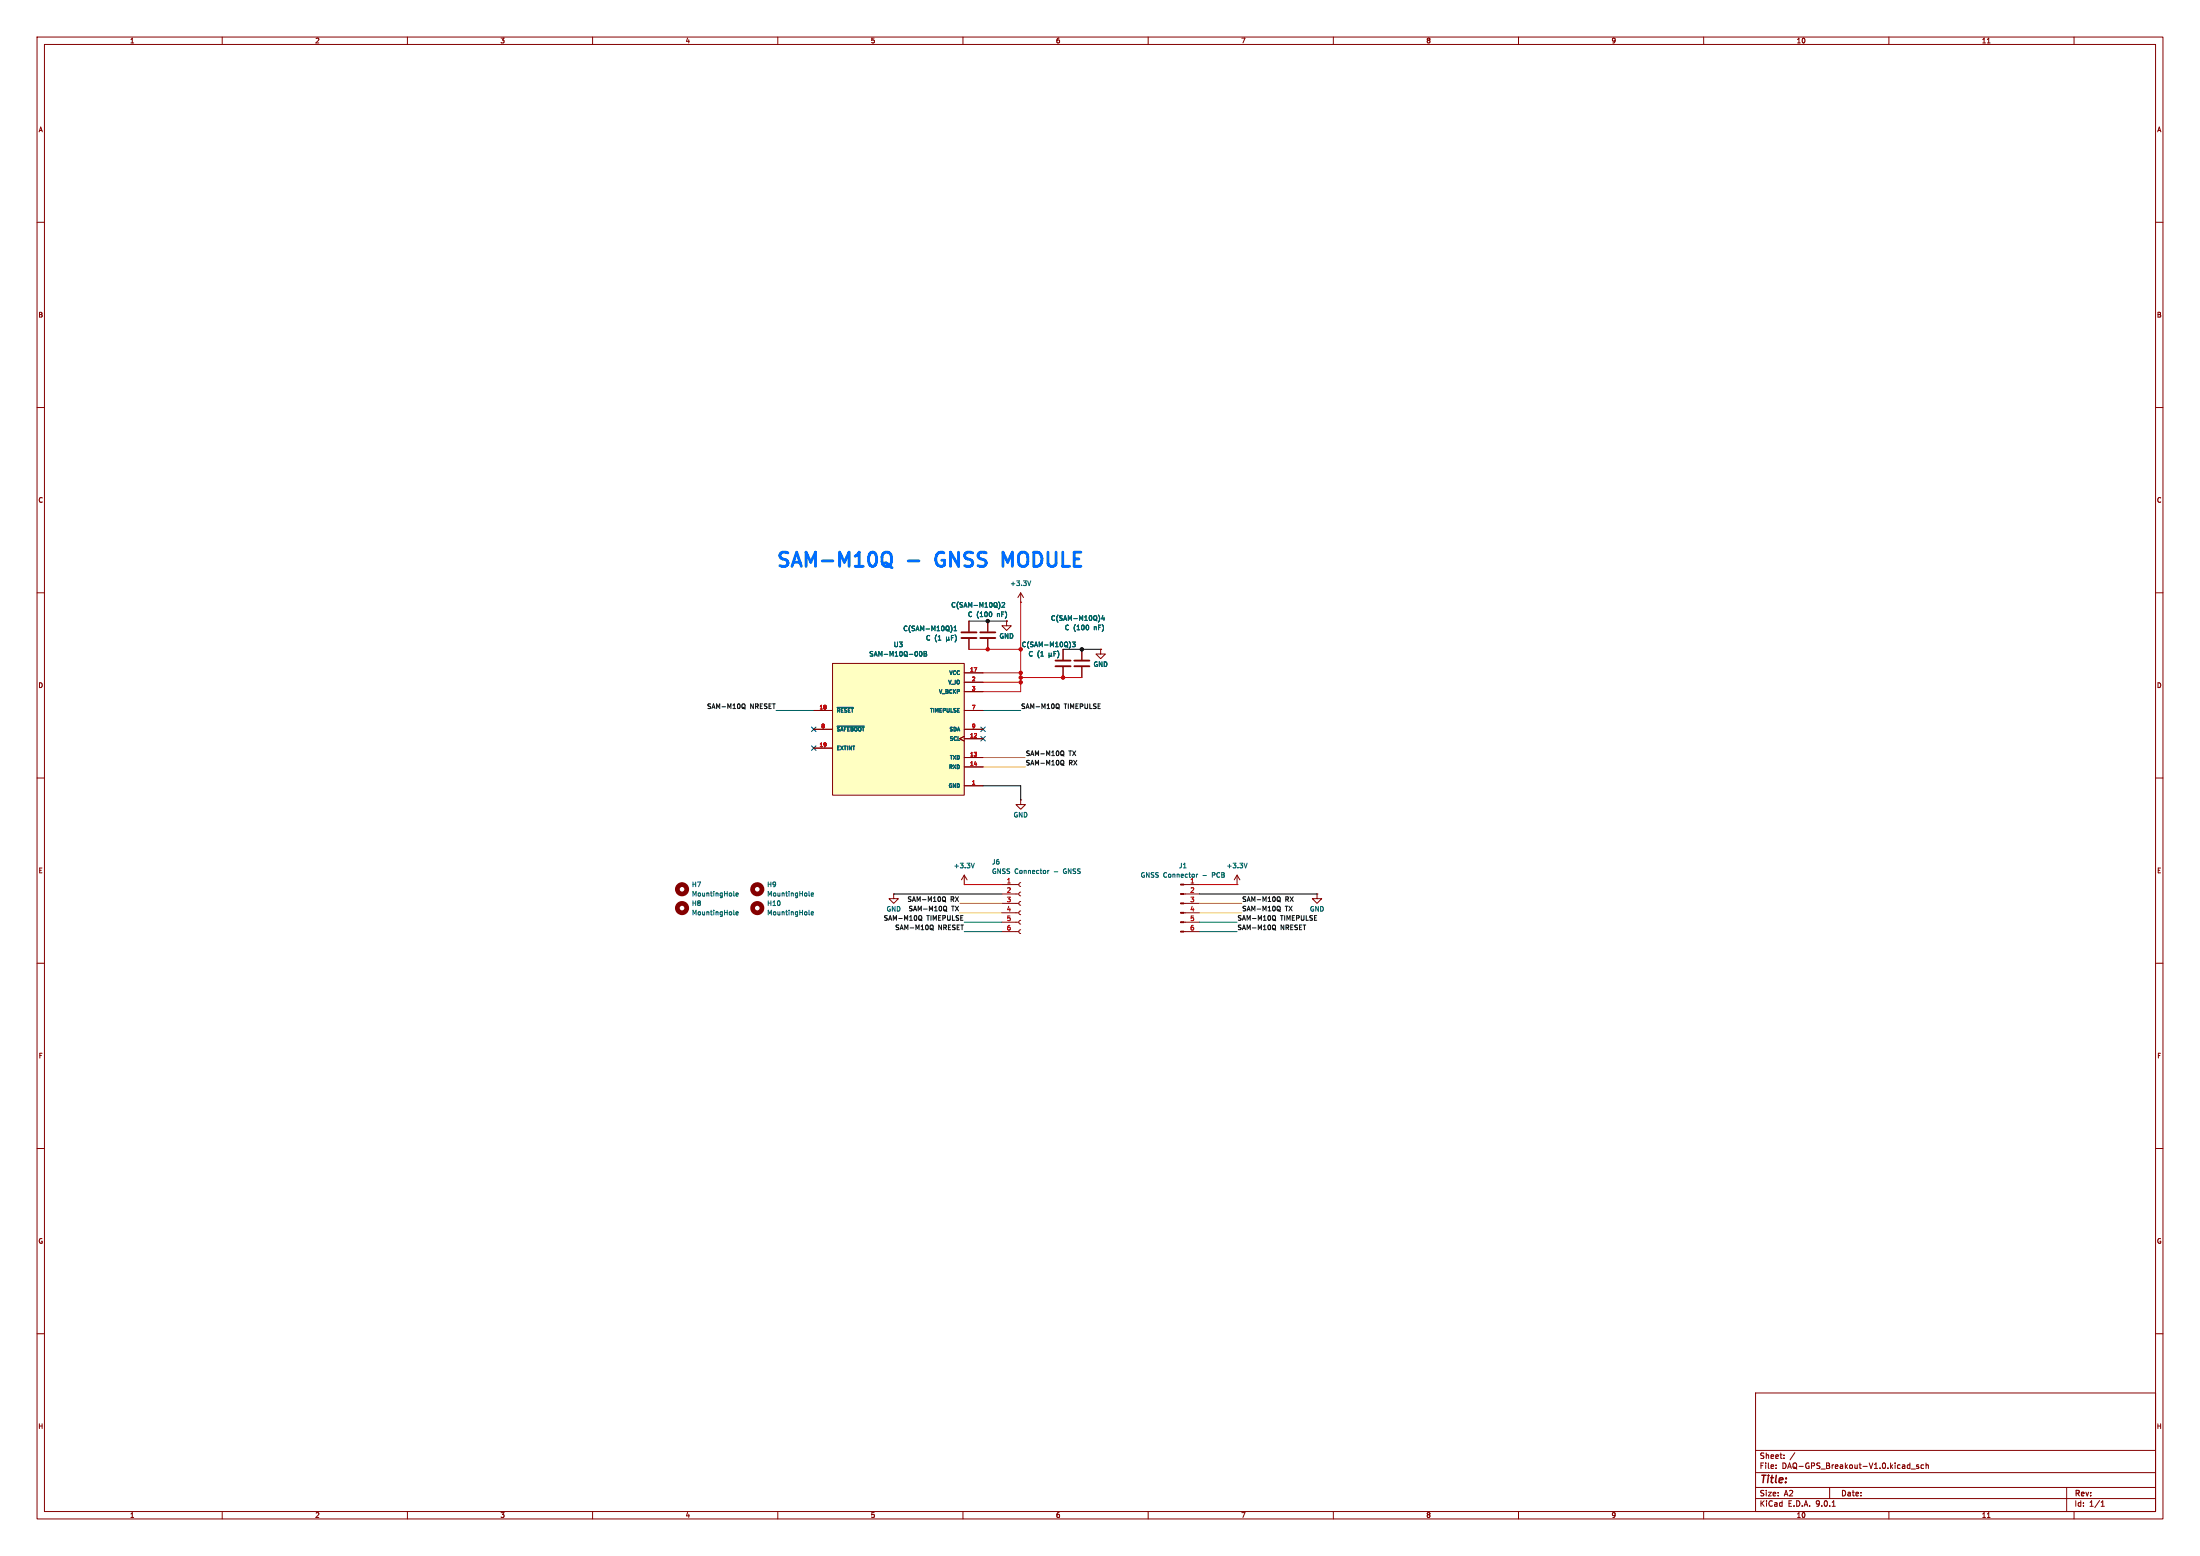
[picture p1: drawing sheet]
<svg xmlns="http://www.w3.org/2000/svg" width="594mm" height="420mm" viewBox="0 0 594 420" stroke-linecap="round" stroke-linejoin="round" font-family="sans-serif">
<g fill="none" stroke="#840000" stroke-width=".27">
<path d="M10 10h574v400h-574zM12 12h570v396h-570zM60 10v2M110 10v2M160 10v2M210 10v2M260 10v2M310 10v2M360 10v2M410 10v2M460 10v2M510 10v2"/>
<path d="M536.6 11.6h.7M560 10v2M10 60h2M582 60h2M10 110h2M582 110h2M10 160h2M261.6 167.6v2.8M261.6 172.5v2.8M266.7 167.6v2.8M266.7 172.5v2.8M275.6 162.6h.1"/>
<path d="M275.6 160l-.8 1.3M275.6 160l.8 1.3M275.6 160v2.6M582 160h2M10 210h2M582 210h2M10 260h2M582 260h2M10 310h2M582 310h2M10 360h2M474 376h108v32h-108z"/>
<path d="M582 360h2M474 397.5h108M474 391.5h108M479.5 396.2v.2M479.5 395.4v.2M481.7 393.5v.2M481.7 392.7v.2M484.6 392.1l-1.3 1.9M516 396.5h1.2M518 395.4h-.3l-.2 .2v.2l.5 .1v.4h-.5M519.4 395.4h-.4l-.3 .3 .1 .6h.6M520 395.5l.6-.1 .1 1"/>
<path d="M520 394.9v1.5M60 408v2M110 408v2M160 408v2M210 408v2M260 408v2M310 408v2M360 408v2M410 408v2M460 408v2M474 404.5h108M474 401.5h108"/>
<path d="M494 401.5v3M494.7 406.6h.8M510 408v2M536.6 409.6h.7M558 401.5v6.5M560 408v2M567.3 406.6h.9M567.3 405.5l.4-.4v1.5"/>
</g>
<path d="M259.6 170.7h4.1M259.6 172.2h4.1M264.7 170.7h4M264.7 172.2h4" fill="none" stroke="#840000" stroke-width=".51"/>
<g fill="none" stroke="#006464" stroke-width=".27">
<path d="M278.3 156.8l-.4 1.3M255.6 171.9v1.3M255.6 172.6l.1 .2 .5-.2M256.2 172.6l.1 .2M256.2 171.9v.7M256.7 168.8a1.46 1.46 0 0 1 0 1.9M256.9 172.1h.4M257.5 171.5h-.6v1.3M257.6 170.3h.7M257.6 169.3l.3-.3v1.3M257.9 171.3a1.46 1.46 0 0 1 0 2M267.7 165.4v.8"/>
<path d="M269.9 162.8v1.2M270.5 162.8l.5-.2 .3 .4-.8 .9h.8"/>
</g>
<path d="M224.8 179.1h35.5v35.5h-35.5z" fill="#ffffc2"/>
<g fill="none" stroke="#840000" stroke-width=".27">
<path d="M224.8 179.1h35.5v35.5h-35.5zM261.6 167.6v2.8M261.6 172.5v2.8M266.7 167.6v2.8M266.7 172.5v2.8M271.8 167.6v1.3h1.2l-1.2 1.3-1.3-1.3h1.3M287 175.3v2.8M292.1 175.3v2.8M297.2 175.3v1.2h1.2l-1.2 1.3-1.3-1.3h1.3M297.2 175.3h.1M219.7 191.8h5.1M219.7 196.9h5.1"/>
<path d="M260.3 198.8l-1.2 .6 1.2 .6M260.3 191.8h5.1M260.3 196.9h5.1M260.3 181.6h5.1M260.3 184.2h5.1M260.3 186.7h5.1M260.3 199.4h5.1M287 180.1v2.8M292.1 180.1v2.8M219.7 201.9h5.1M260.3 204.5h5.1M260.3 207h5.1"/>
<path d="M260.3 212.1h5.1M275.6 215.9v1.3h1.3l-1.3 1.2-1.3-1.2h1.3M275.6 215.9h.1M260.3 238.8h.1M260.3 236.2l-.7 1.3M260.3 236.2l.8 1.3M260.3 236.2v2.6M270.5 238.8h4.6M275.6 238.3l-.4 .1-.1 .4 .1 .3 .4 .2M319.6 238.8h4.2M334 238.8h.1M334 236.2l-.8 1.3"/>
<path d="M334 236.2l.8 1.3M334 236.2v2.6M241.3 241.3v1.3h1.3l-1.3 1.2-1.3-1.2h1.3M241.3 241.3h.1M270.5 241.3h4.6M270.5 243.8h4.6M270.5 246.4h4.6M270.5 248.9h4.6M270.5 251.5h4.6M275.6 240.8l-.4 .1-.1 .4 .1 .4 .4 .1M275.6 243.3l-.4 .2-.1 .3 .1 .4 .4 .1M275.6 245.9l-.4 .1-.1 .4 .1 .3 .4 .2"/>
<path d="M275.6 248.4l-.4 .2-.1 .3 .1 .4 .4 .1M275.6 251l-.4 .1-.1 .4 .1 .3 .4 .2M319.6 241.3h4.2M319.6 243.8h4.2M319.6 246.4h4.2M319.6 248.9h4.2M319.6 251.5h4.2M355.6 241.3v1.3h1.3l-1.3 1.2-1.3-1.2h1.3M355.6 241.3h.1"/>
</g>
<g fill="none" stroke="#006464" stroke-width=".27">
<path d="M248.3 176l.2-.2a.62 .62 0 0 1 .5 .7 .62 .62 0 0 1-.6 .5l-.2-.4zM249.5 175.8h.4l.3 .3-.3 .3 .3 .5-.2 .2h-.5zM249.5 176.4h.4M255.6 171.9v1.3M255.6 172.6l.1 .2 .5-.2M256.2 172.6l.1 .2M256.2 171.9v.7M256.7 168.8a1.46 1.46 0 0 1 0 1.9M256.9 172.1h.4M257.5 171.5h-.6v1.3M257.6 170.3h.7M257.6 169.3l.3-.3v1.3"/>
<path d="M257.9 171.3a1.46 1.46 0 0 1 0 2M267.7 165.4v.8M269.9 162.8v1.2M270.5 162.8l.5-.2 .3 .4-.8 .9h.8M283.2 176.9l.2 .2 .4-.2M283.2 176.3v1.2M283.8 176.9l.2 .2M283.8 176.3v.6M284.6 176.4h.4M285.2 175.8h-.6v1.3M285.6 175.7a1.47 1.47 0 0 1-.1 1.9M289 173.7v.8"/>
<path d="M289.5 173.3h.8l-.4 .5 .4 .1v.5h-.8M293.9 169v.8M296.9 166.6v.8M297.8 166.1l-.3 .9h.8M298.1 166.6v.9M226 190.9h4.4M226 196h7.4M263.1 233l-.5 1.3M282.9 234.9v.9M283.2 234.9l-.3 .3M323 236v.8M323.4 236l-.4 .2"/>
<path d="M336.7 233l-.4 1.3M198.1 241.7l.2 .2M198.1 246.8l.2 .2M198.7 246.5l.6-.1v-.2l-.4-.1-.2 .2 .1 .6h.5M198.7 241.5l.6-.2v-.2l-.4-.1-.2 .2 .1 .6h.5M218.4 246.8l.2 .2M218.4 241.7l.2 .2M219 246.5l.6-.1v-.2l-.4-.1-.2 .2 .1 .6h.5M219 241.5l.6-.2v-.2l-.4-.1-.2 .2 .1 .6h.5"/>
</g>
<g fill="none" stroke="#840000" stroke-width="1.3">
<circle cx="184.1" cy="240" r="1.27"/>
<circle cx="184.1" cy="245.1" r="1.27"/>
<circle cx="204.5" cy="240" r="1.27"/>
<circle cx="204.5" cy="245.1" r="1.27"/>
</g>
<path d="M285 178.3h4.1M285 179.8h4.1M290.1 178.3h4M290.1 179.8h4" fill="none" stroke="#840000" stroke-width=".51"/>
<g fill="#840000" stroke="#840000" stroke-width=".27">
<path d="M318.8 238.6h.8v.3h-.8z"/>
<path d="M318.8 241.2h.8v.2h-.8z"/>
<path d="M318.8 243.7h.8v.3h-.8z"/>
<path d="M318.8 246.3h.8v.2h-.8z"/>
<path d="M318.8 248.8h.8v.2h-.8z"/>
<path d="M318.8 251.3h.8v.3h-.8z"/>
</g>
<g fill="none" stroke="#0f0f0f" stroke-width=".27">
<path d="M200.5 190h.5l.2 .4-.1 .7-.6 .1M200.6 191l.6 .4M285.3 190h.5l.2 .4-.1 .7-.6 .1M285.4 191l.6 .4M286.6 202.7h.5l.1 .4v.7l-.6 .1M286.6 205.3h.5l.1 .4v.6l-.6 .1M286.6 203.7l.7 .4M286.6 206.2l.7 .4M248.2 247.2h.5l.2 .4-.1 .6-.6 .1M248.3 248.1l.6 .4M251.3 249.7h.5l.2 .4-.1 .7-.6 .1M251.4 250.6l.6 .5"/>
<path d="M254.6 242.1h.5l.2 .4-.1 .6-.6 .2M254.7 243l.7 .4M254.9 244.7h.5l.2 .3-.1 .7-.6 .1M255 245.6l.7 .4M343.7 247.2h.5l.2 .4-.1 .6-.6 .1M343.7 249.7h.5l.2 .4-.1 .7-.6 .1M343.8 248.1l.7 .4M343.8 250.6l.7 .5M345 242.1h.5l.2 .4-.1 .6-.6 .2M345 244.7h.5l.2 .3-.1 .7-.6 .1M345.1 243l.6 .4M345.1 245.6l.6 .4"/>
</g>
<path d="M261.6 167.6h10.2M287 175.3h10.2M265.4 212.1h10.2v3.8M241.3 241.3h29.2M323.8 241.3h31.8" fill="none" stroke="#000" stroke-width=".27"/>
<path d="M265.4 204.5h11.5M265.4 207h11.5M259.1 246.4h11.4M259.1 243.8h11.4M323.8 246.4h11.5M323.8 243.8h11.5" fill="none" stroke="#ffc200" stroke-width=".27"/>
<path d="M261.6 175.3h14M275.6 162.6v20.3h16.5M265.4 184.2h10.2v2.5h-10.2M265.4 181.6h10.2M260.3 238.8h10.2M323.8 238.8h10.2" fill="none" stroke="#ff000b" stroke-width=".27"/>
<path d="M209.5 191.8h10.2M265.4 191.8h10.2M260.3 248.9h10.2M260.3 251.5h10.2M323.8 248.9h10.2M323.8 251.5h10.2" fill="none" stroke="#009600" stroke-width=".27"/>
<path d="M275.6 182.9v1.3" fill="none" stroke="#ff0200" stroke-width=".27"/>
<path d="M219.1 196.2l1.2 1.3M220.3 196.2l-1.2 1.3M264.8 198.8l1.2 1.2M264.8 196.2l1.2 1.3M266 198.8l-1.2 1.2M266 196.2l-1.2 1.3M219.1 201.3l1.2 1.2M220.3 201.3l-1.2 1.2" fill="none" stroke="#000084" stroke-width=".27"/>
<path d="M238.7 149.2a1.27 1.27 0 0 1 1.3 0 1.27 1.27 0 0 1 .7 1.1v1.3a1.27 1.27 0 0 1-.7 1.1 1.27 1.27 0 0 1-1.3 0M238.9 151.9l.7 .2 1.3 1.1M245.2 151.4h2.9M270.8 149l1.3 2.8 1.2-2.8" fill="none" stroke="#006dff" stroke-width=".76"/>
<g fill="#000" stroke="#000" stroke-width=".27">
<circle cx="266.7" cy="167.6" r=".46"/>
<circle cx="292.1" cy="175.3" r=".46"/>
</g>
<g fill="#f00" stroke="#f00" stroke-width=".27">
<circle cx="275.6" cy="181.6" r=".46"/>
<circle cx="275.6" cy="184.2" r=".46"/>
</g>
<g fill="#ff0200" stroke="#ff0200" stroke-width=".27">
<circle cx="275.6" cy="182.9" r=".46"/>
<circle cx="275.6" cy="175.3" r=".46"/>
<circle cx="287" cy="182.9" r=".46"/>
<circle cx="266.7" cy="175.3" r=".46"/>
</g>
<g font-size="5.3" fill="#006dff">
<text x="209.1" y="154.2">SAM-M10Q</text>
<text x="254.2" y="154.2">GNSS</text>
<text x="273.7" y="154.2">MODULE</text>
</g>
<text font-size="2.8" fill="#840000" x="475" y="400.9">Title:</text>
<g font-size="2.1" fill="#840000">
<text x="475" y="394">Sheet:</text>
<text x="475" y="396.7">File:</text>
<text x="481.1" y="396.7">DAQ-GPS_Breakout-V1.0.kicad_sch</text>
<text x="475" y="406.9">KiCad</text>
<text x="475" y="404.1">Size:</text>
<text x="481.7" y="404.1">A2</text>
<text x="482.7" y="406.9">E.D.A.</text>
<text x="490.3" y="406.9">9.0.1</text>
<text x="497" y="404.1">Date:</text>
<text x="560" y="404.3">Rev:</text>
<text x="560" y="406.9">Id:</text>
<text x="564.1" y="406.9">1/1</text>
</g>
<g font-size="1.8" fill="#840000">
<text x="35" y="11.9">1</text>
<text x="85" y="11.9">2</text>
<text x="135" y="11.9">3</text>
<text x="185" y="11.9">4</text>
<text x="235" y="11.9">5</text>
<text x="285" y="11.9">6</text>
<text x="335" y="11.9">7</text>
<text x="385" y="11.9">8</text>
<text x="435" y="11.9">9</text>
<text x="485" y="11.9">10</text>
<text x="535" y="11.9">11</text>
<text x="10.3" y="35.9">A</text>
<text x="582.3" y="35.9">A</text>
<text x="10.3" y="85.9">B</text>
<text x="582.3" y="85.9">B</text>
<text x="10.3" y="135.9">C</text>
<text x="582.3" y="135.9">C</text>
<text x="269.3" y="166.7">nF)</text>
<text x="10.3" y="185.9">D</text>
<text x="582.3" y="185.9">D</text>
<text x="10.3" y="235.9">E</text>
<text x="582.3" y="235.9">E</text>
<text x="10.3" y="285.9">F</text>
<text x="582.3" y="285.9">F</text>
<text x="10.3" y="335.9">G</text>
<text x="582.3" y="335.9">G</text>
<text x="10.2" y="385.9">H</text>
<text x="582.2" y="385.9">H</text>
<text x="35" y="409.9">1</text>
<text x="85" y="409.9">2</text>
<text x="135" y="409.9">3</text>
<text x="185" y="409.9">4</text>
<text x="235" y="409.9">5</text>
<text x="285" y="409.9">6</text>
<text x="335" y="409.9">7</text>
<text x="385" y="409.9">8</text>
<text x="435" y="409.9">9</text>
<text x="485" y="409.9">10</text>
<text x="535" y="409.9">11</text>
</g>
<g font-size="1.8" fill="#006464">
<text x="272.6" y="158.3">+3.3V</text>
<text x="256.7" y="164.2">C(SAM-M10Q)2</text>
<text x="261.2" y="166.7">C (100</text>
<text x="283.6" y="167.7">C(SAM-M10Q)4</text>
<text x="243.8" y="170.5">C(SAM-M10Q)1</text>
<text x="249.9" y="173.1">C (1</text>
<text x="269.7" y="172.6">GND</text>
<text x="287.4" y="170.3">C (100</text>
<text x="295.5" y="170.3">nF)</text>
<text x="234.6" y="177.4">SAM-M10Q-00B</text>
<text x="241.2" y="174.9">U3</text>
<text x="275.8" y="174.9">C(SAM-M10Q)3</text>
<text x="277.6" y="177.4">C (1</text>
<text x="295.1" y="180.2">GND</text>
<text x="273.6" y="220.8">GND</text>
<text x="267.7" y="233.5">J6</text>
<text x="186.7" y="239.6">H7</text>
<text x="207" y="239.6">H9</text>
<text x="257.4" y="234.5">+3.3V</text>
<text x="267.7" y="236.1">GNSS Connector</text>
<text x="284.6" y="236.1">-</text>
<text x="287.4" y="236.1">GNSS</text>
<text x="307.9" y="237.1">GNSS Connector</text>
<text x="318.2" y="234.5">J1</text>
<text x="321.2" y="238.5">1</text>
<text x="324.8" y="237.1">-</text>
<text x="327.5" y="237.1">PCB</text>
<text x="331.1" y="234.5">+3.3V</text>
<text x="186.7" y="242.2">MountingHole</text>
<text x="186.7" y="244.7">H8</text>
<text x="207" y="244.7">H10</text>
<text x="207" y="242.2">MountingHole</text>
<text x="186.7" y="247.2">MountingHole</text>
<text x="207" y="247.2">MountingHole</text>
<text x="239.3" y="246.2">GND</text>
<text x="353.6" y="246.2">GND</text>
</g>
<g font-size="1.8" fill="#0f0f0f">
<text x="190.8" y="191.4">SAM-M10Q</text>
<text x="202.5" y="191.4">NRESET</text>
<text x="275.6" y="191.4">SAM-M10Q</text>
<text x="287.3" y="191.4">TIMEPULSE</text>
<text x="276.9" y="204.1">SAM-M10Q</text>
<text x="276.9" y="206.7">SAM-M10Q</text>
<text x="288.6" y="204.1">TX</text>
<text x="288.6" y="206.7">RX</text>
<text x="244.9" y="243.5">SAM-M10Q</text>
<text x="256.6" y="243.5">RX</text>
<text x="335.3" y="243.5">SAM-M10Q</text>
<text x="347" y="243.5">RX</text>
<text x="238.5" y="248.6">SAM-M10Q</text>
<text x="241.6" y="251.1">SAM-M10Q</text>
<text x="245.2" y="246">SAM-M10Q</text>
<text x="250.2" y="248.6">TIMEPULSE</text>
<text x="253.3" y="251.1">NRESET</text>
<text x="256.9" y="246">TX</text>
<text x="334" y="248.6">SAM-M10Q</text>
<text x="334" y="251.1">SAM-M10Q</text>
<text x="335.3" y="246">SAM-M10Q</text>
<text x="345.7" y="248.6">TIMEPULSE</text>
<text x="345.7" y="251.1">NRESET</text>
<text x="347" y="246">TX</text>
</g>
<g font-size="1.8" fill="#a90000">
<text x="271.7" y="238.5">1</text>
<text x="271.7" y="241">2</text>
<text x="271.7" y="243.6">3</text>
<text x="321.2" y="241">2</text>
<text x="321.2" y="243.6">3</text>
<text x="271.7" y="246.1">4</text>
<text x="271.7" y="248.7">5</text>
<text x="271.7" y="251.2">6</text>
<text x="321.2" y="246.1">4</text>
<text x="321.2" y="248.7">5</text>
<text x="321.2" y="251.2">6</text>
</g>
<g font-size="1.4" fill="#006464">
<text x="255.9" y="184.9">V_IO</text>
<text x="256.2" y="182.3">VCC</text>
<text x="253.4" y="187.4">V_BCKP</text>
<text x="225.8" y="192.5">~{RESET}</text>
<text x="225.8" y="197.6">~{SAFEBOOT}</text>
<text x="251" y="192.5">TIMEPULSE</text>
<text x="256.2" y="197.6">SDA</text>
<text x="225.8" y="202.7">EXTINT</text>
<text x="256.3" y="200.1">SCL</text>
<text x="256.1" y="207.7">RXD</text>
<text x="256.3" y="205.2">TXD</text>
<text x="256" y="212.8">GND</text>
</g>
<g font-size="1.4" fill="#a90000">
<text x="261.8" y="181.4">17</text>
<text x="262.3" y="183.9">2</text>
<text x="221.2" y="191.5">18</text>
<text x="262.3" y="186.4">3</text>
<text x="262.3" y="191.5">7</text>
<text x="221.6" y="196.6">8</text>
<text x="262.3" y="196.6">9</text>
<text x="221.2" y="201.7">19</text>
<text x="261.8" y="199.1">12</text>
<text x="261.8" y="204.2">13</text>
<text x="261.8" y="206.8">14</text>
<text x="262.3" y="211.8">1</text>
</g>
</svg>
